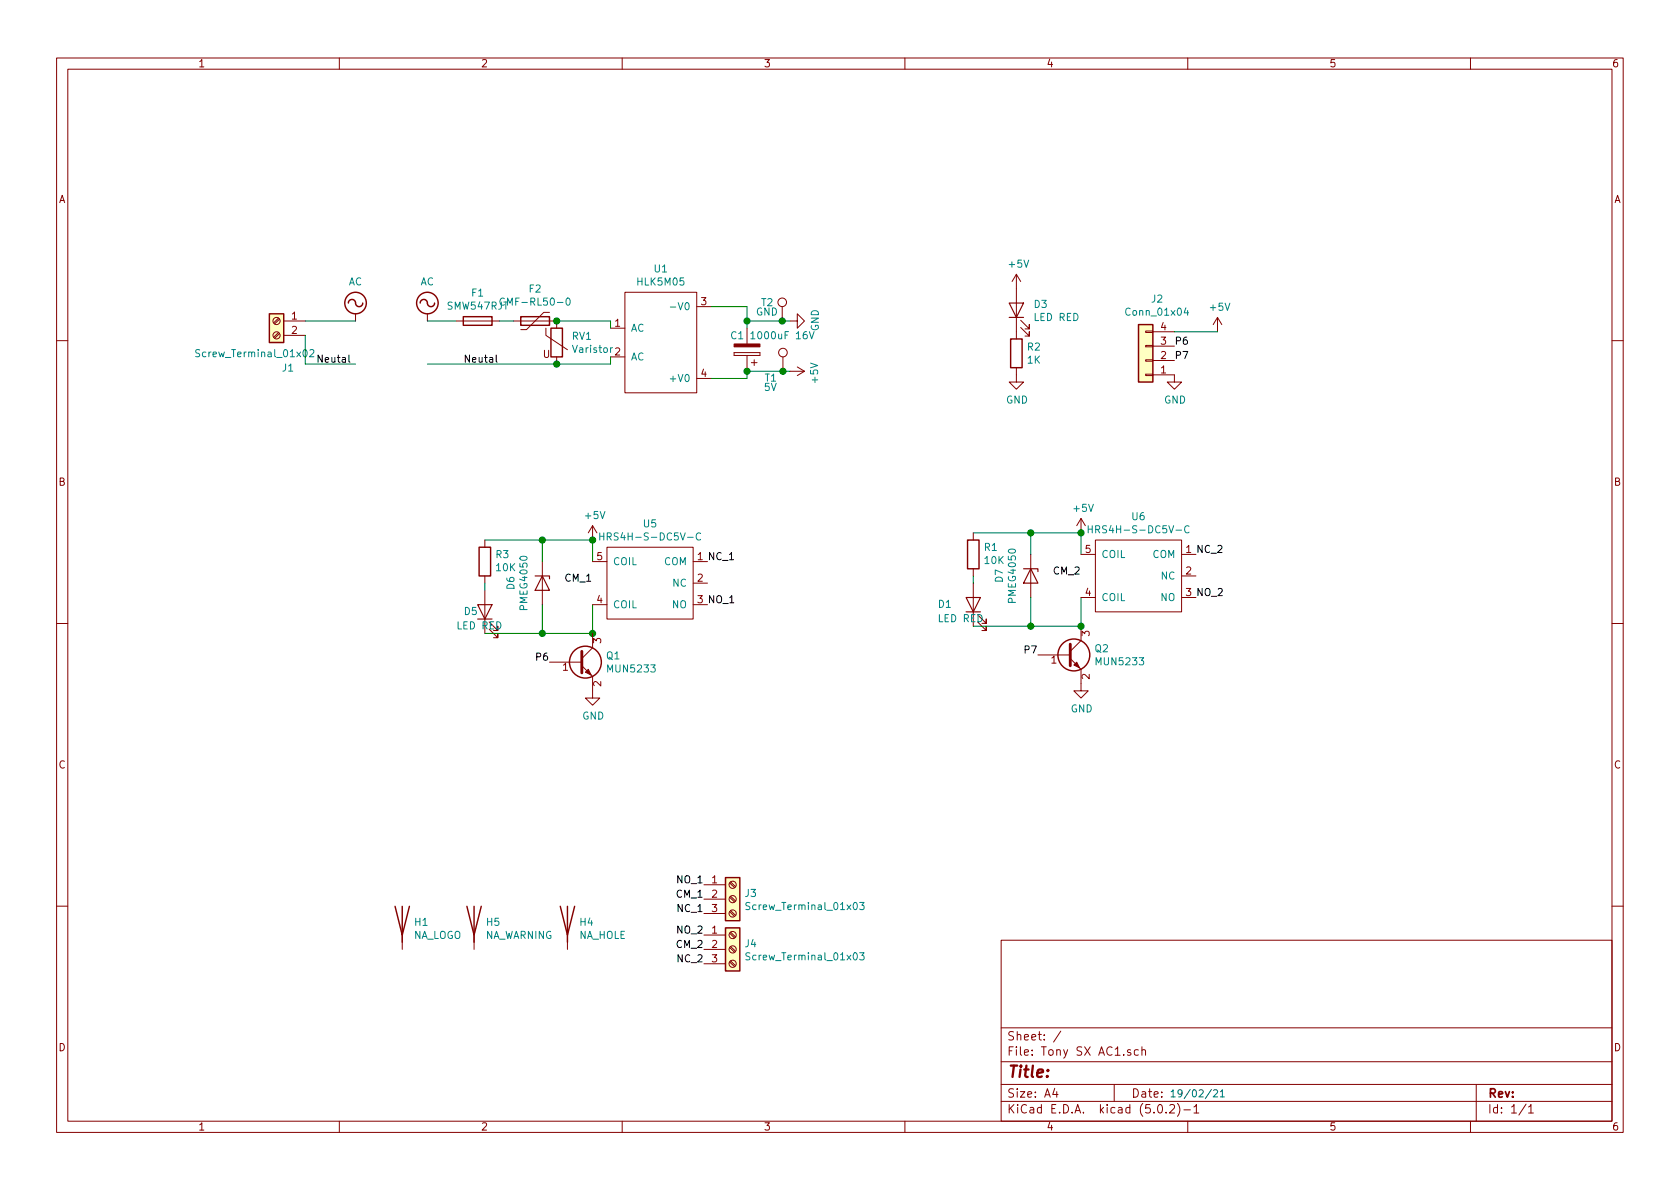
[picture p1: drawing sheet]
<svg xmlns="http://www.w3.org/2000/svg" width="297mm" height="210mm" viewBox="0 0 297 210" stroke-linecap="round" stroke-linejoin="round" font-family="sans-serif">
<g fill="none" stroke="#840000" stroke-width=".18">
<path d="M10 10.3h277v189.9h-277zM12 12.2h273v186.1h-273zM60 10.3v1.9M110 10.3v1.9M160 10.3v1.9M210 10.3v1.9M260 10.3v1.9M49.3 58.8l-.9 .8M49.3 56.3l-.9 .8M49.4 59l-.8 .8M49.4 56.4l-.8 .9M50.2 56.8h3.8"/>
<path d="M50.2 59.3h3.8M62.9 55.5v1.3M75.6 55.5v1.3M80.6 56.8h7.7M90.8 56.8h7.6v1.2M96.5 58v1.3l3.8 2.5M97.2 55.2h-1.1l-3 3.1h-1M107.9 58h2.6M110.5 51.7h12.7v17.8h-12.7zM123.2 54.2h2.5M132.1 58v2.8M138.3 54.2v2.6"/>
<path d="M139.7 56.8h1.3v-1.3l1.2 1.3-1.2 1.2v-1.2M179.7 48.5v11.4M179.7 48.5l-.8 1.3M179.7 48.5l.8 1.3M180.5 57.9l1.5 1.5v-.7v.7h-.8M180.5 56.6l1.5 1.6v-.8v.8h-.8M202.6 58.5h1.2v.3h-1.2zM203.8 58.7h3.8M215.3 56.1l-.8 1.3M215.3 56.1v2.6M215.3 56.1l.7 1.3M10 60.2h2"/>
<path d="M98.4 63.1v1.3M107.9 63.1h2.6M123.2 66.9h2.5M129.8 62.4h4.6zM129.8 62.9h4.6zM129.8 62.4v.5zM132.1 62.9v2.8M132.8 64.1h1.1M133.3 63.6v1M134.4 62.4v.5zM138.4 63.1v2.6M139.7 65.7h2.5"/>
<path d="M141 64.9l1.2 .8M142.2 65.7l-1.2 .7M179.7 65v2.6h1.3l-1.3 1.2-1.3-1.2h1.3M202.6 61.1h1.2v.2h-1.2zM202.6 63.6h1.2v.3h-1.2zM202.6 66.2h1.2v.2h-1.2zM203.8 66.3h3.8v1.3h1.3l-1.3 1.2-1.2-1.2h1.2M203.8 63.7h3.8M203.8 61.2h3.8M285 60.2h2M85.7 95.5v1.3M95.9 99.3v7.6"/>
<path d="M104.8 93l-.8 1.2M104.8 93v2.5M104.8 93l.7 1.2M104.8 99.3h2.5M107.3 96.8h15.3v12.7h-15.3zM122.6 99.3h2.5M172.1 94.2v1.3M182.2 98v7.7M191.1 91.7l-.7 1.3M191.1 91.7v2.5M191.1 91.7l.8 1.3M191.1 98h2.6"/>
<path d="M193.7 95.5h15.2v12.7h-15.2zM208.9 98h2.6M10 110.3h2M85.7 101.8v1.3M85.7 104.4v7.6M86.5 111.2l1.5 1.6v-.8v.8h-.8M97.2 117.1h5.7M102.9 117.7l1.9 1.9v3.8h1.2l-1.2 1.3-1.3-1.3h1.3M104.8 112v2.5l-1.9 2M104.8 106.9h2.5M122.6 103.1h2.5M122.6 106.9h2.5"/>
<path d="M172.1 100.6v1.2M172.1 103.1v7.6M172.8 110l1.6 1.5v-.8v.8h-.8M172.8 108.7l1.6 1.5v-.7v.7h-.8M183.5 115.8h5.7M189.2 116.5l1.9 1.9v3.8h1.3l-1.3 1.2-1.2-1.2h1.2M191.1 110.7v2.6l-1.9 1.9M191.1 105.7h2.6M208.9 101.8h2.6M208.9 105.7h2.6M285 110.3h2M124.5 156.5h3.8"/>
<path d="M124.5 159h3.8M129 158.7l.9 .8M129 156.1l.9 .9M129.2 158.5l.8 .8M129.2 156l.8 .8M10 160.2h2M71.1 165.3v2.6M83.8 165.3v2.6M100.3 165.3v2.6M124.5 161.5h3.8M124.5 165.3h3.8M124.5 167.9h3.8"/>
<path d="M124.5 170.4h3.8M129 161.2l.9 .8M129 170.1l.9 .8M129 167.6l.9 .8M129 165l.9 .9M129.2 161l.8 .9M129.2 169.9l.8 .9M129.2 167.4l.8 .8M129.2 164.8l.8 .9M177 166.3h108v32h-108zM285 160.2h2M60 198.3v1.9"/>
<path d="M110 198.3v1.9M160 198.3v1.9M177 194.8h108M177 191.8h108M177 187.8h108M177 181.8h108M186.5 192.5l-.4 1h1M186.8 193v1M187.6 182.3l-1.3 2M197 191.8v3M199.9 185.7l-.4-.1-.2 .2 .1 .2 .5 .2v.3h-.6M201.3 185.7l-.5-.1-.2 .3v.6l.2 .1 .5-.1"/>
<path d="M201.9 185.7l.2-.1 .4 .1v.9M201.9 185.1v1.5M204.8 195.5l.4-.2a.94 .94 0 0 1 0 1.5 .79 .79 0 0 1-.4-1.3zM206.2 196.7v.1M206.8 195.5l.2-.2h.4l.2 .2 .1 .3-.1 .2-.8 .8h.9M208.2 195.1a1.71 1.71 0 0 1 0 2.3M209.3 196.3h1.2M210 198.3v1.9M211.1 195.8l.4-.5v1.5M211.1 196.8h.9M260 198.3v1.9M261 191.8v6.5"/>
<path d="M269.8 195.2l-1.2 2M270.3 195.8l.4-.5v1.5M270.3 196.8h.8"/>
<circle cx="48.9" cy="59.3" r=".63"/>
<circle cx="48.9" cy="56.8" r=".63"/>
<circle cx="138.3" cy="53.5" r=".76"/>
<circle cx="138.4" cy="62.4" r=".76"/>
<circle cx="129.5" cy="156.5" r=".63"/>
<circle cx="129.5" cy="159" r=".63"/>
<circle cx="129.5" cy="167.9" r=".63"/>
<circle cx="129.5" cy="165.3" r=".63"/>
<circle cx="129.5" cy="161.5" r=".63"/>
<circle cx="129.5" cy="170.4" r=".63"/>
</g>
<g fill="none" stroke="#840000" stroke-width=".25">
<path d="M47.6 55.5h2.6v5.1h-2.6zM61.6 53.6a.67 .67 0 0 1 .8-.6 .67 .67 0 0 1 .5 .8 .63 .63 0 0 0 .7 .4 .63 .63 0 0 0 .5-.6M74.3 53.6a.67 .67 0 0 1 .8-.6 .67 .67 0 0 1 .5 .8 .63 .63 0 0 0 .7 .4 .63 .63 0 0 0 .5-.6M81.9 56h5.1v1.5h-5.1zM92.1 56h5.1v1.5h-5.1zM97.4 58h2v5.1h-2zM178.7 59.9h2v5.1h-2zM201.3 57.4h2.5v10.2h-2.5zM84.7 96.8h2v5h-2zM171.1 95.5h2v5.1h-2zM128.3 155.2h2.5v7.6h-2.5zM69.8 160.3l1.3 5 1.3-5"/>
<path d="M71.1 160.3v6.3M82.5 160.3l1.3 5 1.3-5M83.8 160.3v6.3M99.1 160.3l1.2 5 1.3-5M100.3 160.3v6.3M128.3 164.1h2.5v7.6h-2.5z"/>
<circle cx="62.9" cy="53.6" r="1.9"/>
<circle cx="75.6" cy="53.6" r="1.9"/>
<circle cx="103.5" cy="117.1" r="2.82"/>
<circle cx="189.9" cy="115.8" r="2.82"/>
</g>
<path d="M178.4 53.6h2.6l-1.3 2.5zM178.4 56.1h2.6M84.5 106.9h2.5l-1.3 2.6zM94.6 101.8h2.6v.6M95.9 101.8l1.3 2.6h-2.6zM170.8 105.7h2.6l-1.3 2.5zM181 100.6h2.5v.5M182.2 100.6l1.3 2.5h-2.5z" fill="none" stroke="#840000" stroke-width=".2"/>
<g fill="none" stroke="#008400" stroke-width=".18">
<path d="M54 59.3v5.1h8.9M54 56.8h8.9M75.6 56.8h5M88.3 56.8h2.5M98.4 56.8h9.5v1.2M125.7 54.2h6.4v3.8M132.1 56.8h7.6M207.6 58.7h7.7M107.9 63.1v1.3h-32.3M139.7 65.7h-7.6v1.2h-6.4M85.7 95.5h19.1v3.8M95.9 95.5v3.8"/>
<path d="M172.1 94.2h19v3.8M182.2 94.2v3.8M85.7 103.1v1.3M95.9 106.9v5.1M104.8 106.9v5.1h-19.1M172.1 101.8v1.3M182.2 105.7v5M191.1 105.7v5h-19"/>
</g>
<g fill="#008400" stroke="#008400" stroke-width=".25">
<circle cx="95.9" cy="95.5" r=".51"/>
<circle cx="95.9" cy="112" r=".51"/>
<circle cx="182.2" cy="94.2" r=".51"/>
<circle cx="182.2" cy="110.7" r=".51"/>
<circle cx="191.1" cy="94.2" r=".51"/>
<circle cx="104.8" cy="95.5" r=".51"/>
<circle cx="138.4" cy="65.7" r=".51"/>
<circle cx="138.3" cy="56.8" r=".51"/>
<circle cx="132.1" cy="65.7" r=".51"/>
<circle cx="98.4" cy="56.8" r=".51"/>
<circle cx="98.4" cy="64.4" r=".51"/>
<circle cx="132.1" cy="56.8" r=".51"/>
<circle cx="104.8" cy="112" r=".51"/>
<circle cx="191.1" cy="110.7" r=".51"/>
</g>
<g fill="#ffffc2" stroke="#ffffc2" stroke-width=".18">
<path d="M201.3 57.4h2.5v10.2h-2.5z"/>
<path d="M47.6 55.5h2.6v5.1h-2.6z"/>
<path d="M128.3 155.2h2.5v7.6h-2.5z"/>
<path d="M128.3 164.1h2.5v7.6h-2.5z"/>
</g>
<g fill="none" stroke="#008484" stroke-width=".18">
<path d="M89.2 52.8a.6 .6 0 0 0-.8 .5 .6 .6 0 0 0 .6 .7l.2-.2M100.2 52.8l.2-.1a.67 .67 0 0 1 .4 .6 .67 .67 0 0 1-.4 .7l-.3-.3v-.2zM118.5 54.3h1M132.8 59l.3-.4v1.3M132.8 59.9h.7M143.1 58.6l.4 1.3 .4-1.3M209.7 54.4l-.3 .9h.8M210 54.9v.8M35.3 61.9l-.5-.1-.2 .1 .1 .5 .6 .2v.3l-.2 .2-.5-.1M54.8 61.9l.5-.1 .2 .4-.1 .2-.7 .7h.8M108.3 61.5h-.2l-.2 .2M106 94.2v1.3"/>
<path d="M106 94.8h.8M106.8 94.2v1.3M123.9 94.4a.6 .6 0 0 0-.9 .4 .6 .6 0 0 0 .6 .7l.3-.1M192.4 93v1.2M192.4 93.6h.7M193.1 93v1.2M210.2 93.1a.6 .6 0 0 0-.8 .4 .6 .6 0 0 0 .6 .7l.2-.1M132.6 159.7l-.5-.1-.2 .1 .1 .4 .5 .3 .1 .2-.2 .3-.5-.1M152 159.6h.8l-.4 .5 .3 .1v.6l-.5 .1-.2-.2M132.6 168.5h-.5l-.2 .1 .1 .4 .5 .3 .1 .2-.2 .2h-.5M152 168.5h.8l-.4 .5 .3 .1v.6h-.5l-.2-.1"/>
</g>
<path d="M61.7 62.8v1.1l.2 .2M87.7 62.8v1.1l.2 .2" fill="none" stroke="#000" stroke-width=".18"/>
<g fill="#840000" stroke="#840000" stroke-width=".18">
<path d="M129.8 60.8h4.6v.5h-4.6z"/>
<path d="M103.5 118.9l.5-.5 .5 1z"/>
<path d="M189.9 117.6l.5-.5 .5 1z"/>
</g>
<path d="M102.9 115.2v3.8M189.2 113.9v3.8" fill="none" stroke="#840000" stroke-width=".51"/>
<path d="M214.2 192.7l-1.1 1.6M214.6 192.8l.4-.1 .3 .4-.8 .9h.8M215.8 193.1l.3-.4v1.3M215.8 194h.7" fill="none" stroke="#0000c2" stroke-width=".18"/>
<text font-size="2.8" fill="#840000" x="178" y="190.5">Title:</text>
<g font-size="2.1" fill="#840000">
<text x="178" y="184">Sheet: /</text>
<text x="178" y="186.7">File: Tony SX AC1.sch</text>
<text x="178" y="196.9">KiCad E.D.A. kicad (5.0.2)-1</text>
<text x="178" y="194.1">Size: A4</text>
<text x="200" y="194.1">Date:</text>
<text x="263" y="194.1">Rev:</text>
<text x="263" y="196.9">Id: 1/1</text>
</g>
<g font-size="1.8" fill="#840000">
<text x="35" y="11.9">1</text>
<text x="85" y="11.9">2</text>
<text x="135" y="11.9">3</text>
<text x="185" y="11.9">4</text>
<text x="235" y="11.9">5</text>
<text x="285" y="11.9">6</text>
<text x="10.4" y="35.9">A</text>
<text x="285.4" y="35.9">A</text>
<text x="124" y="54">3</text>
<text x="51.6" y="56.5">1</text>
<text x="51.6" y="59">2</text>
<text x="108.7" y="57.8">1</text>
<text x="205.3" y="58.4">4</text>
<text x="96" y="63.3">U</text>
<text x="108.7" y="62.9">2</text>
<text x="205.3" y="63.5">2</text>
<text x="205.3" y="61">3</text>
<text x="124" y="66.7">4</text>
<text x="205.3" y="66">1</text>
<text x="10.4" y="85.9">B</text>
<text x="285.4" y="85.9">B</text>
<text x="105.6" y="99.1">5</text>
<text x="123.3" y="99.1">1 NC_1</text>
<text x="191.9" y="97.8">5</text>
<text x="209.7" y="97.8">1 NC_2</text>
<text x="209.7" y="101.6">2</text>
<text x="105.6" y="106.7">4</text>
<text x="123.3" y="102.9">2</text>
<text x="123.3" y="106.7">3 NO_1</text>
<text x="191.9" y="105.4">4</text>
<text x="209.7" y="105.4">3 NO_2</text>
<text x="106.3" y="113.8" transform="rotate(-90 106.3 113.8)">3</text>
<text x="192.7" y="112.5" transform="rotate(-90 192.7 112.5)">3</text>
<text x="99.5" y="118.6">1</text>
<text x="185.9" y="117.3">1</text>
<text x="106.3" y="121.4" transform="rotate(-90 106.3 121.4)">2</text>
<text x="192.7" y="120.1" transform="rotate(-90 192.7 120.1)">2</text>
<text x="10.4" y="135.9">C</text>
<text x="285.4" y="135.9">C</text>
<text x="125.9" y="156.2">1</text>
<text x="125.9" y="158.7">2</text>
<text x="125.9" y="161.3">3</text>
<text x="125.9" y="165.1">1</text>
<text x="125.9" y="167.6">2</text>
<text x="125.9" y="170.2">3</text>
<text x="10.4" y="185.9">D</text>
<text x="285.4" y="185.9">D</text>
<text x="35" y="199.9">1</text>
<text x="85" y="199.9">2</text>
<text x="135" y="199.9">3</text>
<text x="185" y="199.9">4</text>
<text x="235" y="199.9">5</text>
<text x="285" y="199.9">6</text>
</g>
<g font-size="1.8" fill="#008484">
<text x="178.5" y="47.3">+5V</text>
<text x="61.6" y="50.5">AC</text>
<text x="74.3" y="50.5">AC</text>
<text x="83.4" y="52.4">F1</text>
<text x="93.6" y="51.7">F2</text>
<text x="112.8" y="50.5">HLK5M05</text>
<text x="115.7" y="48.2">U1</text>
<text x="203.6" y="53.5">J2</text>
<text x="79.1" y="54.8">SMW547RJT</text>
<text x="89.5" y="54">CMF-RL50-0</text>
<text x="111.5" y="58.7">AC</text>
<text x="119.4" y="54.9">-V0</text>
<text x="129.2" y="60">C1</text>
<text x="133.5" y="60">1000uF 16V</text>
<text x="133.7" y="55.8">GND</text>
<text x="134.6" y="54.1">T2</text>
<text x="144.8" y="58.6" transform="rotate(-90 144.8 58.6)">GND</text>
<text x="182.9" y="54.5">D3</text>
<text x="182.9" y="56.8">LED RED</text>
<text x="199.4" y="55.8">Conn_01x04</text>
<text x="214" y="55">+5V</text>
<text x="35.3" y="63.2">Screw_Terminal_01x02</text>
<text x="50" y="65.7">J1</text>
<text x="101.2" y="60.1">RV1</text>
<text x="101.4" y="62.4">Varistor</text>
<text x="111.5" y="63.7">AC</text>
<text x="181.7" y="62">R2</text>
<text x="181.7" y="64.3">1K</text>
<text x="119" y="67.6">+V0</text>
<text x="135.2" y="69.1">5V</text>
<text x="135.3" y="67.5">T1</text>
<text x="144.7" y="67.6" transform="rotate(-90 144.7 67.6)">+5V</text>
<text x="177.9" y="71.4">GND</text>
<text x="205.8" y="71.4">GND</text>
<text x="103.6" y="91.8">+5V</text>
<text x="107.5" y="95.6">HRS4H-S-DC5V-C</text>
<text x="113.8" y="93.3">U5</text>
<text x="189.9" y="90.5">+5V</text>
<text x="193.8" y="94.3">HRS4H-S-DC5V-C</text>
<text x="200.2" y="92">U6</text>
<text x="87.7" y="98.7">R3</text>
<text x="87.8" y="101">10K</text>
<text x="108.3" y="99.9">COIL</text>
<text x="117.4" y="99.9">COM</text>
<text x="174.1" y="97.4">R1</text>
<text x="174.1" y="99.7">10K</text>
<text x="194.7" y="98.7">COIL</text>
<text x="203.8" y="98.7">COM</text>
<text x="91" y="104.2" transform="rotate(-90 91 104.2)">D6</text>
<text x="93.3" y="107.7" transform="rotate(-90 93.3 107.7)">PMEG4050</text>
<text x="108.3" y="107.6">COIL</text>
<text x="118.9" y="107.6">NO</text>
<text x="119" y="103.8">NC</text>
<text x="165.9" y="107.5">D1</text>
<text x="177.3" y="103" transform="rotate(-90 177.3 103)">D7</text>
<text x="179.6" y="106.4" transform="rotate(-90 179.6 106.4)">PMEG4050</text>
<text x="194.7" y="106.3">COIL</text>
<text x="205.3" y="106.3">NO</text>
<text x="205.3" y="102.5">NC</text>
<text x="80.9" y="111.3">LED RED</text>
<text x="82.1" y="108.8">D5</text>
<text x="166" y="110">LED RED</text>
<text x="107.3" y="116.6">Q1</text>
<text x="107.7" y="118.9">MUN5233</text>
<text x="193.6" y="115.3">Q2</text>
<text x="194" y="117.6">MUN5233</text>
<text x="189.3" y="126">GND</text>
<text x="102.9" y="127.2">GND</text>
<text x="131.8" y="158.6">J3</text>
<text x="132.6" y="160.9">Screw_Terminal_01x03</text>
<text x="73" y="166">NA_LOGO</text>
<text x="73.4" y="163.7">H1</text>
<text x="85.7" y="166">NA_WARNING</text>
<text x="86.1" y="163.7">H5</text>
<text x="102.3" y="166">NA_HOLE</text>
<text x="102.6" y="163.7">H4</text>
<text x="131.8" y="167.5">J4</text>
<text x="132.6" y="169.8">Screw_Terminal_01x03</text>
</g>
<g font-size="1.8">
<text x="55.9" y="64.1">Neutal</text>
<text x="81.9" y="64.1">Neutal</text>
<text x="207.6" y="61">P6</text>
<text x="207.6" y="63.5">P7</text>
<text x="186.4" y="101.6">CM_2</text>
<text x="100.1" y="102.9">CM_1</text>
<text x="95" y="116.8">P6</text>
<text x="181.4" y="115.6">P7</text>
<text x="119.7" y="158.7">CM_1</text>
<text x="119.8" y="156.2">NO_1</text>
<text x="119.9" y="161.3">NC_1</text>
<text x="119.7" y="167.6">CM_2</text>
<text x="119.8" y="165.1">NO_2</text>
<text x="119.9" y="170.2">NC_2</text>
</g>
<text font-size="1.8" fill="#0000c2" x="206.8" y="194.1">19/02/21</text>
</svg>
